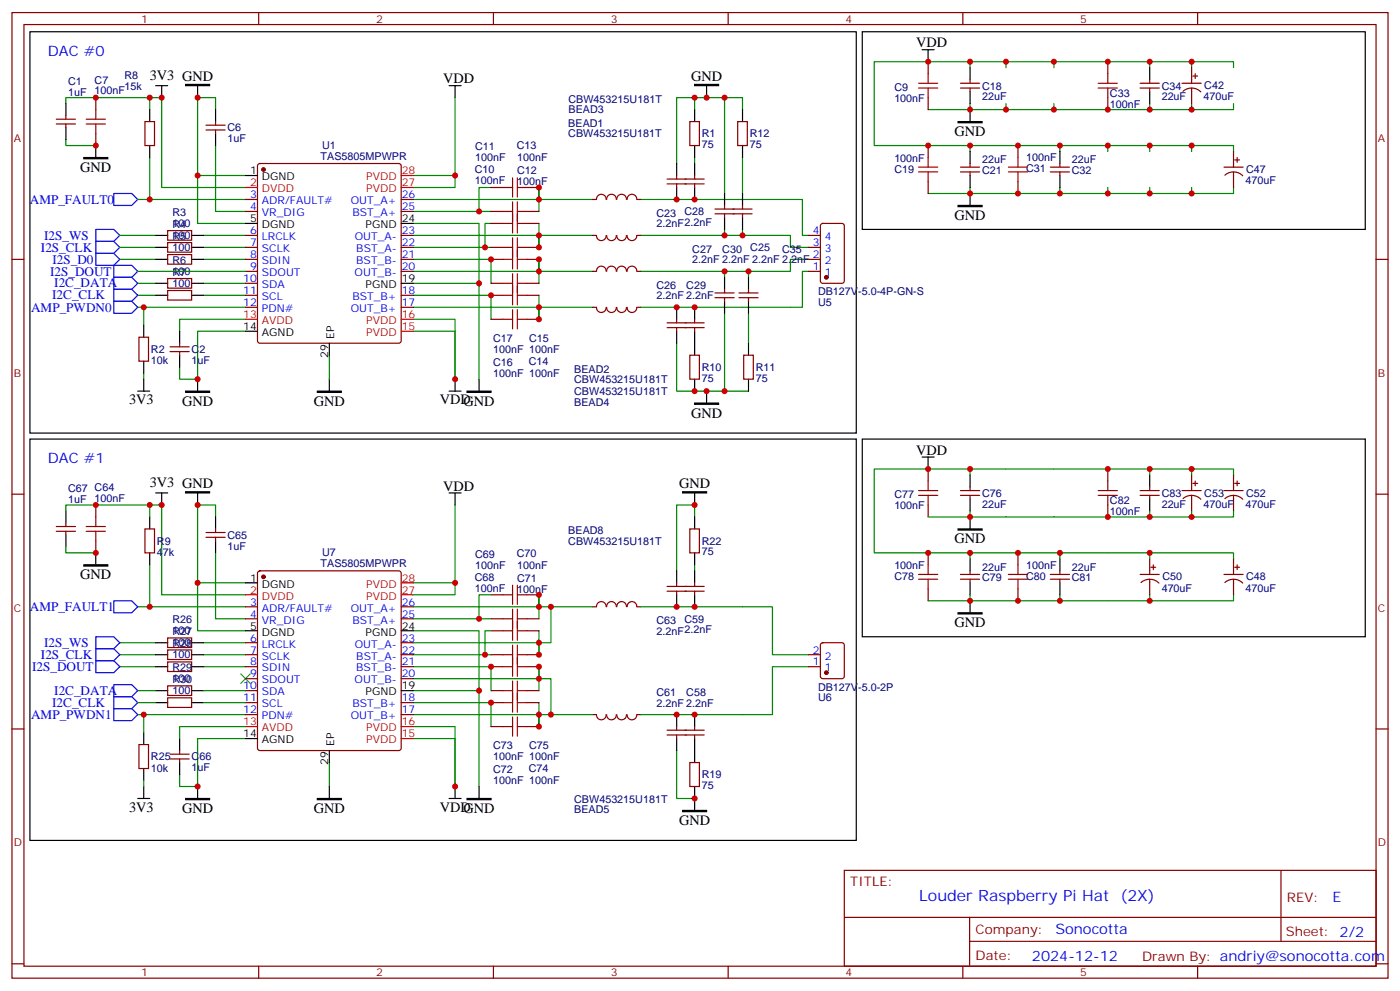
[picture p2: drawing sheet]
<svg xmlns="http://www.w3.org/2000/svg" width="412mm" height="292mm" viewBox="0 0 412 292" stroke-linecap="round" stroke-linejoin="round" font-family="sans-serif">
<g fill="none" stroke="#870000" stroke-width=".35">
<path d="M3.5 3.7h405.4v284.3h-405.4zM7.1 7.2h398.2v277.3h-398.2zM76.2 3.7v3.5M145.3 3.7v3.5M214.5 3.7v3.5M273.4 18.2v3.5M283.6 3.7v3.5M326.3 18.2v3.5M351 19.9v4.6M352.8 3.7v3.5M16.6 36.5h5.6M16.6 35.1h5.6"/>
<path d="M19.4 34v1.1M19.4 36.5v1.1M28.2 28.8v3.5M28.2 39.3v3.6M42.7 35.8h2.8v7.1h-2.8zM60.7 38.3h5.6M60.7 36.9h5.6M63.5 35.8v1.1M63.5 38.3v1M203.2 35.8h2.8v7.1h-2.8zM217.3 35.8h2.8v7.1h-2.8zM273.4 28.8v3.5"/>
<path d="M282.9 25.9h5.7M282.9 24.5h5.7M285.8 23.5v1M285.8 25.9v1.1M326.3 28.8v3.5M335.8 25.9h5.7M335.8 24.5h5.7M338.7 23.5v1M338.7 25.9v1.1M348.2 24.5h5.6M348.5 26.9a3.8 3.8 0 0 1 5.2 .2M351 25.9v4.6"/>
<path d="M351.4 22.4h1.4M352.1 21.7v1.4M72.3 58.7h3.5M76.1 48.4l.5-.2h40.9l.5 .2 .2 .5v51.5l-.3 .5-.4 .2h-40.9l-.5-.3-.3-.4v-51.5zM118.2 58.7h3.5M144.6 55.2h3.6M155.2 55.2h3.5M174.6 58.7h1.1M175.7 58.7a1.41 1.41 0 0 1 1.4-1.5 1.41 1.41 0 0 1 1.4 1.5M178.7 58.7a1.41 1.41 0 0 1 1.4-1.5 1.41 1.41 0 0 1 1.4 1.5M181.7 58.7a1.41 1.41 0 0 1 1.4-1.5 1.41 1.41 0 0 1 1.4 1.5M184.7 58.7a1.41 1.41 0 0 1 1.5-1.5 1.41 1.41 0 0 1 1.4 1.5"/>
<path d="M187.7 58.7h1M196.5 54.2h10.9M196.5 52.7h10.9M199.3 51.7v1M199.3 54.2v1M204.6 51.7v1M204.6 54.2v1M273.4 42.9v3.5M273.4 53.4v3.6M282.9 49.2h5.7M282.9 50.6h5.7M285.8 48.2v1"/>
<path d="M285.8 50.6v1.1M299.9 42.9v3.5M299.9 53.4v3.6M309.4 49.2h5.6M309.4 50.6h5.6M312.2 48.2v1M312.2 50.6v1.1M360.5 49.2h5.7M360.8 51.6a3.8 3.8 0 0 1 5.3 .2M363.4 44.6v4.6M363.4 50.6v4.6M363.7 47.1h1.4"/>
<path d="M364.4 46.4v1.4M3.5 76.4h3.6M49.4 75h7v2.8h-7zM49.4 71.4h7v2.9h-7zM49.4 67.9h7v2.8h-7zM72.3 76.4h3.5M72.3 72.8h3.5M72.3 62.3h3.5M72.3 69.3h3.5M72.3 79.9h3.5M118.2 76.4h3.5M118.2 72.8h3.5"/>
<path d="M118.2 62.3h3.5M118.2 69.3h3.5M118.2 79.9h3.5M144.6 76.4h3.6M144.6 65.8h3.6M144.6 72.8h3.6M144.6 62.3h3.6M155.2 76.4h3.5M155.2 65.8h3.5M155.2 72.8h3.5M155.2 62.3h3.5M174.6 69.3h1.1"/>
<path d="M178.5 79.9a1.41 1.41 0 0 0-1.4-1.5 1.41 1.41 0 0 0-1.4 1.5h-1.1M178.5 69.3a1.41 1.41 0 0 1-1.4 1.5 1.41 1.41 0 0 1-1.4-1.5M178.7 79.9a1.41 1.41 0 0 1 1.4-1.5 1.41 1.41 0 0 1 1.4 1.5M181.5 69.3a1.41 1.41 0 0 1-1.4 1.6 1.41 1.41 0 0 1-1.4-1.6M181.7 79.9a1.41 1.41 0 0 1 1.4-1.5 1.41 1.41 0 0 1 1.4 1.5M184.5 69.3a1.41 1.41 0 0 1-1.4 1.6 1.41 1.41 0 0 1-1.4-1.6M184.7 79.9a1.41 1.41 0 0 1 1.5-1.5 1.41 1.41 0 0 1 1.4 1.5M187.6 69.3a1.41 1.41 0 0 1-1.4 1.5 1.41 1.41 0 0 1-1.5-1.5M187.7 69.3h1M187.7 79.9h1M210.6 63h10.9M210.6 61.6h10.9"/>
<path d="M213.4 60.5v1.1M213.4 63v1M218.7 60.5v1.1M218.7 63v1M238.1 76.4h3.6M238.1 72.8h3.6M238.1 69.3h3.6M238.1 79.9h3.6M241.9 66l.5-.2h5.6l.7 .4v16.5l-.5 .7h-5.8l-.7-.4v-16.5zM405.3 76.4h3.6M40.9 99.3h2.8v7.1h-2.8zM49.4 85.5h7v2.9h-7z"/>
<path d="M49.4 82h7v2.8h-7zM72.3 83.4h3.5M72.3 87h3.5M72.3 90.5h3.5M118.2 87h3.5M118.2 90.5h3.5M144.6 83.4h3.6M144.6 94h3.6M144.6 87h3.6M155.2 83.4h3.5M155.2 94h3.5M155.2 87h3.5"/>
<path d="M174.6 90.5h1.1a1.41 1.41 0 0 0 1.4 1.5 1.41 1.41 0 0 0 1.4-1.5M181.5 90.5a1.41 1.41 0 0 1-1.4 1.5 1.41 1.41 0 0 1-1.4-1.5M184.5 90.5a1.41 1.41 0 0 1-1.4 1.5 1.41 1.41 0 0 1-1.4-1.5M187.6 90.5a1.41 1.41 0 0 1-1.4 1.5 1.41 1.41 0 0 1-1.5-1.5M187.7 90.5h1M196.5 96.5h10.9M196.5 95.1h10.9M199.3 94v1.1M199.3 96.5v1M204.6 94v1.1M204.6 96.5v1M210.6 87.7h5.7"/>
<path d="M210.6 86.3h5.7M213.4 85.2v1.1M213.4 87.7v1M217.7 87.7h5.6M217.7 86.3h5.6M220.5 85.2v1.1M220.5 87.7v1M50.1 103.5h5.6M50.1 102.1h5.6M52.9 101.1v1M52.9 103.5v1.1M203.2 104.6h2.8v7.1h-2.8z"/>
<path d="M219.1 104.6h2.8v7.1h-2.8zM273.4 138.1v3.5M326.3 138.1v3.5M351 139.9v4.6M363.4 139.9v4.6M3.5 145.5h3.6M16.6 156.5h5.6M16.6 155h5.6M19.4 154v1M19.4 156.5v1M28.2 148.7v3.5M28.2 159.3v3.5"/>
<path d="M42.7 155.8h2.8v7h-2.8zM60.7 158.2h5.6M60.7 156.8h5.6M63.5 155.8v1M63.5 158.2v1.1M203.2 155.8h2.8v7h-2.8zM273.4 148.7v3.5M282.9 144.5h5.7M282.9 145.9h5.7M285.8 143.4v1.1M285.8 145.9v1M326.3 148.7v3.5"/>
<path d="M335.8 144.5h5.7M335.8 145.9h5.7M338.7 143.4v1.1M338.7 145.9v1M348.2 144.5h5.6M348.5 146.8a3.8 3.8 0 0 1 5.2 .2M351 145.9v4.6M351.4 142.3h1.4M352.1 141.6v1.5M360.5 144.5h5.7M360.8 146.8a3.8 3.8 0 0 1 5.3 .2M363.4 145.9v4.6"/>
<path d="M363.7 142.3h1.4M364.4 141.6v1.5M405.3 145.5h3.6M72.3 178.7h3.5M76.1 168.3l.5-.2h40.9l.5 .2 .2 .5v51.5l-.3 .5-.4 .2h-40.9l-.5-.2-.3-.5v-51.5zM118.2 178.7h3.5M144.6 175.2h3.6M155.2 175.2h3.5M178.5 178.7a1.41 1.41 0 0 0-1.4-1.5 1.41 1.41 0 0 0-1.4 1.5h-1.1M178.7 178.7a1.41 1.41 0 0 1 1.4-1.5 1.41 1.41 0 0 1 1.4 1.5M181.7 178.7a1.41 1.41 0 0 1 1.4-1.5 1.41 1.41 0 0 1 1.4 1.5M184.7 178.7a1.41 1.41 0 0 1 1.5-1.5 1.41 1.41 0 0 1 1.4 1.5"/>
<path d="M187.7 178.7h1M196.5 174.1h10.9M196.5 172.7h10.9M199.3 171.6v1.1M199.3 174.1v1.1M204.6 171.6v1.1M204.6 174.1v1.1M273.4 162.8v3.5M273.4 173.4v3.5M282.9 169.2h5.7M282.9 170.6h5.7M285.8 168.1v1.1"/>
<path d="M285.8 170.6v1M299.9 162.8v3.5M299.9 173.4v3.5M309.4 169.2h5.6M309.4 170.6h5.6M312.2 168.1v1.1M312.2 170.6v1M335.8 169.2h5.7M336.1 171.5a3.8 3.8 0 0 1 5.3 .2M338.7 164.6v4.6M338.7 170.6v4.6M339 167h1.4"/>
<path d="M339.7 166.3v1.4M360.5 169.2h5.7M360.8 171.5a3.8 3.8 0 0 1 5.3 .2M363.4 164.6v4.6M363.4 170.6v4.6M363.7 167h1.4M364.4 166.3v1.4M49.4 187.9h7v2.8h-7zM49.4 191.4h7v2.8h-7zM49.4 194.9h7v2.8h-7zM72.3 182.2h3.5M72.3 189.3h3.5"/>
<path d="M72.3 192.8h3.5M72.3 196.3h3.5M72.3 199.8h3.5M118.2 182.2h3.5M118.2 189.3h3.5M118.2 192.8h3.5M118.2 196.3h3.5M118.2 199.8h3.5M144.6 182.2h3.6M144.6 192.8h3.6M144.6 196.3h3.6M144.6 185.7h3.6"/>
<path d="M155.2 182.2h3.5M155.2 192.8h3.5M155.2 196.3h3.5M155.2 185.7h3.5M238.1 192.8h3.6M238.1 196.3h3.6M241.9 189.5l.5-.2h5.6l.7 .4v9.4l-.5 .7h-5.8l-.7-.4v-9.4zM3.5 214.7h3.6M40.9 219.3h2.8v7h-2.8zM49.4 202h7v2.8h-7zM49.4 205.5h7v2.8h-7zM72.3 210.4h3.5"/>
<path d="M72.3 203.4h3.5M72.3 206.9h3.5M118.2 210.4h3.5M118.2 206.9h3.5M144.6 203.4h3.6M144.6 206.9h3.6M144.6 214h3.6M155.2 203.4h3.5M155.2 206.9h3.5M155.2 214h3.5M174.6 210.4h1.1M178.5 210.5a1.41 1.41 0 0 1-1.4 1.5 1.41 1.41 0 0 1-1.4-1.5"/>
<path d="M181.5 210.5a1.41 1.41 0 0 1-1.4 1.5 1.41 1.41 0 0 1-1.4-1.5M184.5 210.5a1.41 1.41 0 0 1-1.4 1.5 1.41 1.41 0 0 1-1.4-1.5M187.6 210.5a1.41 1.41 0 0 1-1.4 1.5 1.41 1.41 0 0 1-1.5-1.5M187.7 210.4h1M196.5 216.4h10.9M196.5 215h10.9M199.3 214v1M199.3 216.4v1.1M204.6 214v1M204.6 216.4v1.1M405.3 214.7h3.6M50.1 223.5h5.6"/>
<path d="M50.1 222.1h5.6M52.9 221v1.1M52.9 223.5v1M203.2 224.5h2.8v7.1h-2.8zM248.7 256.3h156.6v28.2h-156.6zM377.3 256.3v20.9M248.7 270.1h156.5M285.6 277.2h119.6M285.6 270.1v14.2M3.5 283.8h3.6M76.2 284.5v3.5M145.3 284.5v3.5"/>
<path d="M214.5 284.5v3.5M283.6 284.5v3.5M352.8 284.5v3.5M405.3 283.8h3.6"/>
</g>
<g fill="none" stroke="#008700" stroke-width=".35">
<path d="M285.8 18.2v1.7M296.3 19.9v-1.7h-38.8v24.7h28.3v1.7M296.3 18.2h14.1v1.7M310.4 18.2h28.3v1.7M338.7 18.2h12.3v1.7M351 18.2h12.4v1.7M19.4 30.5v-1.7h24.7v3.5M44.1 28.8h3.5v26.4h24.7M63.5 32.3v-3.5h-5.3v22.9h14.1M134.1 28.8v26.4h-12.4M204.6 28.8v3.5M213.4 28.8h5.3v3.5"/>
<path d="M273.4 32.3h22.9M285.8 30.5v1.8M296.3 30.5v1.8h14.1v-1.8M338.7 30.5v1.8h-28.3M351 30.5v1.8h-12.3M363.4 30.5v1.8h-12.4M19.4 41.1v1.8h8.8M40.6 58.7h31.7M44.1 46.4v12.3M58.2 51.7v14.1h14.1M63.5 42.9v19.4h8.8M121.7 51.7h12.4"/>
<path d="M121.7 58.7h37M144.6 55.2h-3.5v7.1M174.6 58.7h-15.9v-3.5v7.1M188.7 58.7h47.7v10.6h1.7M199.3 48.2v-19.4h14.1v28.2M204.6 46.4v1.8M218.7 46.4v10.6M285.8 55.2v1.8h-12.4M285.8 42.9h26.4v1.7M312.2 42.9h14.1v1.7M312.2 55.2v1.8h-26.4M326.3 42.9h12.4v1.7"/>
<path d="M326.3 55.2v1.8h-14.1M338.7 55.2v1.8h-12.4M338.7 42.9h24.7v1.7M351 42.9v1.7M351 55.2v1.8M363.4 55.2v1.8h-24.7M35.3 76.4h10.6M35.3 69.3h10.6M35.3 72.8h10.6M40.6 79.9h31.7M60 76.4h12.3M60 69.3h12.3"/>
<path d="M60 72.8h12.3M121.7 65.8h19.4v17.6M121.7 72.8h22.9M121.7 76.4h22.9v7M121.7 62.3h22.9M121.7 69.3h37M121.7 79.9h37M144.6 65.8h-1.7v7M158.7 65.8v7v-3.5h15.9M174.6 79.9h-15.9v-3.5v7M188.7 69.3h44.1v3.5h5.3M213.4 67.6v1.7"/>
<path d="M213.4 79.9v1.8M218.7 67.6v1.7M220.5 79.9v1.8M238.1 76.4h-5.3v3.5h-44.1M238.1 79.9h-1.7v10.6h-47.7M40.6 87h5.3M40.6 83.4h5.3M40.6 90.5h31.7M42.3 90.5v5.3M60 87h12.3M60 83.4h12.3M72.3 94h-19.4v3.5"/>
<path d="M72.3 97.5h-14.1v14.2h-5.3v-3.6M121.7 94h12.4v17.7v-14.2h-12.4M121.7 83.4h19.4v28.3M121.7 87h22.9v7M121.7 90.5h52.9M158.7 87v7M213.4 92.3v22.9h-14.1v-14.1M220.5 92.3v8.8M42.3 109.9v1.8M97 104.6v7.1M213.4 115.2h7.1M285.8 138.1v1.8"/>
<path d="M338.7 139.9v-1.8h-81.2v24.7h28.3v1.8M338.7 138.1h12.3v1.8M351 138.1h12.4v1.8M19.4 150.5v-1.8h28.2v26.5h24.7M44.1 148.7v3.5M63.5 152.2v-3.5h-5.3v22.9h14.1M134.1 148.7v26.5h-12.4M204.6 152.2v-3.5h-5.3v19.4M285.8 150.5v1.7M338.7 150.5v1.7h-65.3M351 150.5v1.7h-12.3M363.4 150.5v1.7h-12.4"/>
<path d="M19.4 161v1.8h8.8M40.6 178.7h31.7M44.1 166.3v12.4M58.2 171.6v14.1h14.1M63.5 162.8v19.4h8.8M121.7 171.6h12.4M121.7 178.7h37M144.6 175.2h-3.5v7M162.3 178.7v10.6h-40.6M174.6 178.7h-15.9v-3.5v7M188.7 178.7h38.8v14.1h10.6M204.6 166.3v1.8"/>
<path d="M285.8 162.8h26.4v1.8M285.8 175.2v1.7h-12.4M312.2 175.2v1.7h-26.4M312.2 162.8h26.5v1.8M338.7 162.8h24.7v1.8M338.7 175.2v1.7h-26.5M363.4 175.2v1.7h-24.7M35.3 189.3h10.6M35.3 196.3h10.6M35.3 192.8h10.6M60 189.3h12.3M60 196.3h12.3"/>
<path d="M60 192.8h12.3M121.7 192.8h22.9M121.7 185.7h19.4v17.7M121.7 199.8h40.6v10.6M121.7 196.3h22.9v7.1M121.7 182.2h22.9M144.6 185.7h-1.7v7.1M158.7 185.7v7.1M158.7 196.3v7.1M238.1 196.3h-10.6v14.1h-38.8M40.6 210.4h31.7M40.6 203.4h5.3"/>
<path d="M40.6 206.9h5.3M42.3 210.4v5.3M60 203.4h12.3M60 206.9h12.3M72.3 217.5h-14.1v14.1h-5.3v-3.5M72.3 214h-19.4v3.5M121.7 206.9h22.9v7.1M121.7 214h12.4v17.6v-14.1h-12.4M121.7 203.4h19.4v28.2M121.7 210.4h52.9M158.7 206.9v7.1M42.3 229.8v1.8"/>
<path d="M97 224.5v7.1M199.3 221v14.1h5.3"/>
</g>
<g fill="#000" stroke="#000" stroke-width=".35">
<path d="M54.7 24.9h7v.3h-7zM204.6 24.9h7.1v.3h-7.1zM282.2 35.8h7.1v.4h-7.1zM24.7 46.4h7v.3h-7zM282.2 60.5h7.1v.4h-7.1zM54.7 115.2h7v.3h-7zM93.5 115.2h7v.3h-7zM137.6 115.2h7v.3h-7zM204.6 118.7h7.1v.4h-7.1zM54.7 144.8h7v.4h-7zM201.1 144.8h7v.4h-7zM282.2 155.8h7.1v.3h-7.1z"/>
<path d="M24.7 166.3h7v.4h-7zM282.2 180.4h7.1v.4h-7.1zM54.7 235.1h7v.4h-7zM93.5 235.1h7v.4h-7zM137.6 235.1h7v.4h-7zM201.1 238.7h7v.3h-7z"/>
</g>
<g fill="none" stroke="#000" stroke-width=".35">
<path d="M8.8 9.3h243.4v118.2h-243.4zM254 9.3h148.2v58.3h-148.2zM271.6 14.6h3.6M273.4 14.6v3.6M285.8 19.9v3.6M338.7 19.9v3.6M19.4 30.5v3.5M19.4 37.6v3.5M44.1 32.3v3.5M45.9 25.2h3.5M47.6 25.2v3.6M58.2 25.2v3.6"/>
<path d="M63.5 32.3v3.5M63.5 39.3v3.6M132.3 25.2h3.5M134.1 25.2v3.6M204.6 32.3v3.5M208.1 25.2v3.6M218.7 32.3v3.5M285.8 27v3.5M285.8 32.3v3.5M338.7 27v3.5M28.2 42.9v3.5M44.1 42.9v3.5"/>
<path d="M72.3 51.7h3.5M199.3 48.2v3.5M199.3 55.2v3.5M204.6 42.9v3.5M204.6 48.2v3.5M204.6 55.2v3.5M213.4 57v3.5M218.7 42.9v3.5M218.7 57v3.5M285.8 44.6v3.6M285.8 51.7v3.5M285.8 57v3.5"/>
<path d="M312.2 44.6v3.6M312.2 51.7v3.5M45.9 76.4h3.5M45.9 72.8h3.5M45.9 69.3h3.5M56.4 76.4h3.6M56.4 72.8h3.6M56.4 69.3h3.6M72.3 65.8h3.5M118.2 65.8h3.5M213.4 64v3.6M218.7 64v3.6"/>
<path d="M42.3 95.8v3.5M45.9 87h3.5M45.9 83.4h3.5M52.9 97.5v3.6M56.4 87h3.6M56.4 83.4h3.6M72.3 97.5h3.5M118.2 83.4h3.5M199.3 90.5v3.5M199.3 97.5v3.6M204.6 90.5v3.5M204.6 97.5v7.1"/>
<path d="M213.4 81.7v3.5M213.4 88.7v3.6M220.5 81.7v3.5M220.5 88.7v3.6M40.6 115.2h3.5M42.3 106.4v3.5M42.3 111.7v3.5M52.9 104.6v3.5M58.2 111.7v3.5M97 101.1v3.5M97 111.7v3.5M132.3 115.2h3.5"/>
<path d="M134.1 111.7v3.5M141.1 111.7v3.5M204.6 111.7v3.5M208.1 115.2v3.5M220.5 101.1v3.5M220.5 111.7v3.5M8.8 129.3h243.4v118.2h-243.4zM254 129.3h148.2v58.2h-148.2zM271.6 134.6h3.6M273.4 134.6v3.5M285.8 139.9v3.5M338.7 139.9v3.5"/>
<path d="M19.4 150.5v3.5M19.4 157.5v3.5M44.1 152.2v3.6M45.9 145.2h3.5M47.6 145.2v3.5M58.2 145.2v3.5M63.5 152.2v3.6M63.5 159.3v3.5M132.3 145.2h3.5M134.1 145.2v3.5M204.6 145.2v3.5M204.6 152.2v3.6"/>
<path d="M285.8 146.9v3.6M285.8 152.2v3.6M338.7 146.9v3.6M28.2 162.8v3.5M44.1 162.8v3.5M72.3 171.6h3.5M199.3 168.1v3.5M199.3 175.2v3.5M204.6 162.8v3.5M204.6 168.1v3.5M204.6 175.2v3.5M285.8 164.6v3.5"/>
<path d="M285.8 171.6v3.6M285.8 176.9v3.5M312.2 164.6v3.5M312.2 171.6v3.6M45.9 189.3h3.5M45.9 192.8h3.5M45.9 196.3h3.5M56.4 189.3h3.6M56.4 192.8h3.6M56.4 196.3h3.6M72.3 185.7h3.5M118.2 185.7h3.5"/>
<path d="M42.3 215.7v3.6M45.9 203.4h3.5M45.9 206.9h3.5M52.9 217.5v3.5M56.4 203.4h3.6M56.4 206.9h3.6M72.3 217.5h3.5M118.2 203.4h3.5M199.3 210.4v3.6M199.3 217.5v3.5M204.6 210.4v3.6M204.6 217.5v7"/>
<path d="M40.6 235.1h3.5M42.3 226.3v3.5M42.3 231.6v3.5M52.9 224.5v3.6M58.2 231.6v3.5M97 221v3.5M97 231.6v3.5M132.3 235.1h3.5M134.1 231.6v3.5M141.1 231.6v3.5M204.6 231.6v7.1"/>
</g>
<g fill="none" stroke="#00f" stroke-width=".35">
<path d="M33.5 57h5.3l1.8 1.7-1.8 1.8h-5.3zM28.2 67.6h5.3l1.8 1.7-1.8 1.8h-5.3zM28.2 71.1h5.3l1.8 1.7-1.8 1.8h-5.3zM28.2 74.6h5.3l1.8 1.8-1.8 1.7h-5.3zM33.5 78.1h5.3l1.8 1.8-1.8 1.8h-5.3zM33.5 81.7h5.3l1.8 1.7-1.8 1.8h-5.3zM33.5 85.2h5.3l1.8 1.8-1.8 1.7h-5.3zM33.5 88.7h5.3l1.8 1.8-1.8 1.8h-5.3zM33.5 176.9h5.3l1.8 1.8-1.8 1.7h-5.3zM28.2 194.6h5.3l1.8 1.7-1.8 1.8h-5.3zM28.2 191h5.3l1.8 1.8-1.8 1.8h-5.3zM28.2 187.5h5.3l1.8 1.8-1.8 1.7h-5.3z"/>
<path d="M33.5 208.7h5.3l1.8 1.7-1.8 1.8h-5.3zM33.5 205.1h5.3l1.8 1.8-1.8 1.8h-5.3zM33.5 201.6h5.3l1.8 1.8-1.8 1.7h-5.3z"/>
</g>
<g fill="none" stroke="#a10000" stroke-width=".35">
<path d="M25.4 36.5h5.6M25.4 35.1h5.6M28.2 32.3v2.8M28.2 36.5v2.8M270.6 25.9h5.6M270.6 24.5h5.6M273.4 21.7v2.8M273.4 25.9v2.9M323.5 25.9h5.6M323.5 24.5h5.6M326.3 21.7v2.8M326.3 25.9v2.9"/>
<path d="M148.2 55.2h2.8M151 52.4v5.6M151 59.4v9.2M152.4 52.4v5.6M152.4 59.4v9.2M152.4 55.2h2.8M270.6 49.2h5.6M270.6 50.6h5.6M273.4 46.4v2.8M273.4 50.6v2.8M297 49.2h5.7M297 50.6h5.7"/>
<path d="M299.9 46.4v2.8M299.9 50.6v2.8M148.2 76.4h2.8M148.2 65.8h2.8M148.2 72.8h2.8M148.2 62.3h2.8M151 70v9.2M152.4 70v9.2M152.4 76.4h2.8M152.4 65.8h2.8M152.4 72.8h2.8M152.4 62.3h2.8"/>
<path d="M148.2 83.4h2.8M148.2 94h2.8M148.2 87h2.8M151 80.6v9.2M151 91.2v5.6M152.4 83.4h2.8M152.4 80.6v9.2M152.4 91.2v5.6M152.4 94h2.8M152.4 87h2.8M25.4 156.5h5.6M25.4 155h5.6"/>
<path d="M28.2 152.2v2.8M28.2 156.5v2.8M270.6 145.9h5.6M270.6 144.5h5.6M273.4 141.6v2.9M273.4 145.9v2.8M323.5 145.9h5.6M323.5 144.5h5.6M326.3 141.6v2.9M326.3 145.9v2.8M148.2 175.2h2.8M151 172.3v5.7"/>
<path d="M151 179.4v9.2M152.4 172.3v5.7M152.4 179.4v9.2M152.4 175.2h2.8M270.6 169.2h5.6M270.6 170.6h5.6M273.4 166.3v2.9M273.4 170.6v2.8M297 169.2h5.7M297 170.6h5.7M299.9 166.3v2.9M299.9 170.6v2.8"/>
<path d="M148.2 182.2h2.8M148.2 192.8h2.8M148.2 185.7h2.8M148.2 196.3h2.8M151 190v9.1M152.4 190v9.1M152.4 182.2h2.8M152.4 192.8h2.8M152.4 185.7h2.8M152.4 196.3h2.8M148.2 206.9h2.8M148.2 214h2.8"/>
<path d="M148.2 203.4h2.8M151 200.6v9.1M151 211.1v5.7M152.4 200.6v9.1M152.4 211.1v5.7M152.4 206.9h2.8M152.4 214h2.8M152.4 203.4h2.8"/>
</g>
<g fill="#870000" stroke="#870000" stroke-width=".35">
<circle cx="77.6" cy="49.9" r=".53"/>
<circle cx="77.6" cy="169.9" r=".53"/>
<circle cx="243.4" cy="81.7" r=".53"/>
<circle cx="243.4" cy="198.1" r=".53"/>
</g>
<path d="M72.3 55.2h3.5M118.2 55.2h3.5M118.2 51.7h3.5M72.3 94h3.5M118.2 94h3.5M118.2 97.5h3.5M72.3 175.2h3.5M118.2 175.2h3.5M118.2 171.6h3.5M72.3 214h3.5M118.2 214h3.5M118.2 217.5h3.5" fill="none" stroke="#f00" stroke-width=".35"/>
<path d="M70.9 198.4l2.8 2.9M73.7 198.4l-2.8 2.9" fill="none" stroke="#3c3" stroke-width=".35"/>
<g fill="#c00">
<circle cx="312.2" cy="57" r=".88"/>
<circle cx="299.9" cy="57" r=".88"/>
<circle cx="312.2" cy="42.9" r=".88"/>
<circle cx="299.9" cy="42.9" r=".88"/>
<circle cx="296.3" cy="18.2" r=".88"/>
<circle cx="338.7" cy="57" r=".88"/>
<circle cx="338.7" cy="42.9" r=".88"/>
<circle cx="351" cy="32.3" r=".88"/>
<circle cx="326.3" cy="57" r=".88"/>
<circle cx="326.3" cy="42.9" r=".88"/>
<circle cx="351" cy="18.2" r=".88"/>
<circle cx="338.7" cy="32.3" r=".88"/>
<circle cx="338.7" cy="18.2" r=".88"/>
<circle cx="326.3" cy="18.2" r=".88"/>
<circle cx="310.4" cy="18.2" r=".88"/>
<circle cx="326.3" cy="32.3" r=".88"/>
<circle cx="310.4" cy="32.3" r=".88"/>
<circle cx="134.1" cy="111.7" r=".88"/>
<circle cx="285.8" cy="57" r=".88"/>
<circle cx="285.8" cy="42.9" r=".88"/>
<circle cx="273.4" cy="42.9" r=".88"/>
<circle cx="134.1" cy="51.7" r=".88"/>
<circle cx="273.4" cy="18.2" r=".88"/>
<circle cx="285.8" cy="18.2" r=".88"/>
<circle cx="285.8" cy="32.3" r=".88"/>
<circle cx="144.6" cy="76.4" r=".88"/>
<circle cx="144.6" cy="87" r=".88"/>
<circle cx="142.9" cy="72.8" r=".88"/>
<circle cx="141.1" cy="62.3" r=".88"/>
<circle cx="28.2" cy="28.8" r=".88"/>
<circle cx="28.2" cy="42.9" r=".88"/>
<circle cx="42.3" cy="90.5" r=".88"/>
<circle cx="58.2" cy="111.7" r=".88"/>
<circle cx="58.2" cy="51.7" r=".88"/>
<circle cx="141.1" cy="83.4" r=".88"/>
<circle cx="58.2" cy="28.8" r=".88"/>
<circle cx="158.8" cy="58.7" r=".88"/>
<circle cx="158.8" cy="69.3" r=".88"/>
<circle cx="158.8" cy="55.2" r=".88"/>
<circle cx="158.8" cy="72.8" r=".88"/>
<circle cx="158.8" cy="79.9" r=".88"/>
<circle cx="158.8" cy="76.4" r=".88"/>
<circle cx="158.8" cy="90.5" r=".88"/>
<circle cx="158.8" cy="94" r=".88"/>
<circle cx="44.1" cy="58.7" r=".88"/>
<circle cx="199.3" cy="58.7" r=".88"/>
<circle cx="199.3" cy="90.5" r=".88"/>
<circle cx="213.4" cy="69.3" r=".88"/>
<circle cx="213.4" cy="79.9" r=".88"/>
<circle cx="204.6" cy="58.7" r=".88"/>
<circle cx="204.6" cy="90.5" r=".88"/>
<circle cx="204.6" cy="28.8" r=".88"/>
<circle cx="220.5" cy="79.9" r=".88"/>
<circle cx="204.6" cy="115.2" r=".88"/>
<circle cx="208.1" cy="115.2" r=".88"/>
<circle cx="213.4" cy="115.2" r=".88"/>
<circle cx="218.7" cy="69.3" r=".88"/>
<circle cx="213.4" cy="28.8" r=".88"/>
<circle cx="208.1" cy="28.8" r=".88"/>
<circle cx="296.3" cy="32.3" r=".88"/>
<circle cx="351" cy="42.9" r=".88"/>
<circle cx="351" cy="57" r=".88"/>
<circle cx="204.6" cy="235.1" r=".88"/>
<circle cx="204.6" cy="210.4" r=".88"/>
<circle cx="204.6" cy="178.7" r=".88"/>
<circle cx="199.3" cy="210.4" r=".88"/>
<circle cx="199.3" cy="178.7" r=".88"/>
<circle cx="44.1" cy="178.7" r=".88"/>
<circle cx="47.6" cy="148.7" r=".88"/>
<circle cx="158.8" cy="214" r=".88"/>
<circle cx="158.8" cy="210.4" r=".88"/>
<circle cx="158.8" cy="196.3" r=".88"/>
<circle cx="158.8" cy="199.8" r=".88"/>
<circle cx="158.8" cy="192.8" r=".88"/>
<circle cx="158.8" cy="175.2" r=".88"/>
<circle cx="158.8" cy="189.3" r=".88"/>
<circle cx="158.8" cy="178.7" r=".88"/>
<circle cx="58.2" cy="148.7" r=".88"/>
<circle cx="141.1" cy="203.4" r=".88"/>
<circle cx="58.2" cy="171.6" r=".88"/>
<circle cx="58.2" cy="231.6" r=".88"/>
<circle cx="42.3" cy="210.4" r=".88"/>
<circle cx="28.2" cy="162.8" r=".88"/>
<circle cx="28.2" cy="148.7" r=".88"/>
<circle cx="141.1" cy="182.2" r=".88"/>
<circle cx="142.9" cy="192.8" r=".88"/>
<circle cx="144.6" cy="206.9" r=".88"/>
<circle cx="144.6" cy="196.3" r=".88"/>
<circle cx="285.8" cy="152.2" r=".88"/>
<circle cx="285.8" cy="138.1" r=".88"/>
<circle cx="273.4" cy="138.1" r=".88"/>
<circle cx="134.1" cy="171.6" r=".88"/>
<circle cx="273.4" cy="162.8" r=".88"/>
<circle cx="285.8" cy="162.8" r=".88"/>
<circle cx="285.8" cy="176.9" r=".88"/>
<circle cx="134.1" cy="231.6" r=".88"/>
<circle cx="326.3" cy="152.2" r=".88"/>
<circle cx="326.3" cy="138.1" r=".88"/>
<circle cx="338.7" cy="138.1" r=".88"/>
<circle cx="338.7" cy="152.2" r=".88"/>
<circle cx="351" cy="138.1" r=".88"/>
<circle cx="351" cy="152.2" r=".88"/>
<circle cx="338.7" cy="162.8" r=".88"/>
<circle cx="299.9" cy="162.8" r=".88"/>
<circle cx="312.2" cy="162.8" r=".88"/>
<circle cx="299.9" cy="176.9" r=".88"/>
<circle cx="312.2" cy="176.9" r=".88"/>
<circle cx="162.3" cy="178.7" r=".88"/>
<circle cx="162.3" cy="210.4" r=".88"/>
<circle cx="204.6" cy="148.7" r=".88"/>
<circle cx="44.1" cy="28.8" r=".88"/>
<circle cx="47.6" cy="28.8" r=".88"/>
<circle cx="44.1" cy="148.7" r=".88"/>
<circle cx="338.7" cy="176.9" r=".88"/>
</g>
<g font-size="4.6" fill="#00f">
<text x="270.8" y="265.3">Louder Raspberry Pi Hat</text>
<text x="330" y="265.3">(2X)</text>
</g>
<g font-size="4.2" fill="#00f">
<text x="14.1" y="16.4">DAC #0</text>
<text x="14.1" y="136.3">DAC #1</text>
<text x="392.5" y="265.6">E</text>
<text x="310.9" y="275.1">Sonocotta</text>
<text x="304" y="282.9">2024-12-12</text>
</g>
<g font-size="4.2">
<text x="269.9" y="13.9">VDD</text>
<text x="44.1" y="23.5">3V3 GND</text>
<text x="203.6" y="23.7">GND</text>
<text x="130.5" y="24.5">VDD</text>
<text x="281.2" y="40">GND</text>
<text x="23.6" y="50.6">GND</text>
<text x="281.2" y="64.7">GND</text>
<text x="38" y="119.1">3V3</text>
<text x="53.6" y="119.4">GND</text>
<text x="92.4" y="119.4">GND</text>
<text x="129.5" y="119.1">VDD</text>
<text x="136.5" y="119.4">GND</text>
<text x="203.6" y="122.9">GND</text>
<text x="269.9" y="133.9">VDD</text>
<text x="44.1" y="143.4">3V3 GND</text>
<text x="200" y="143.7">GND</text>
<text x="130.5" y="144.5">VDD</text>
<text x="281.2" y="160">GND</text>
<text x="23.6" y="170.6">GND</text>
<text x="281.2" y="184.7">GND</text>
<text x="38" y="239">3V3</text>
<text x="53.6" y="239.4">GND</text>
<text x="92.4" y="239.4">GND</text>
<text x="129.5" y="239">VDD</text>
<text x="136.5" y="239.4">GND</text>
<text x="200" y="242.9">GND</text>
</g>
<g font-size="3.9" fill="#00f">
<text x="8.8" y="60">AMP_FAULT0</text>
<text x="13" y="70.6">I2S_WS</text>
<text x="12.1" y="74.1">I2S_CLK</text>
<text x="15.5" y="77.7">I2S_D0</text>
<text x="14.8" y="81.2">I2S_DOUT</text>
<text x="15.4" y="88.2">I2C_CLK</text>
<text x="16" y="84.6">I2C_DATA</text>
<text x="9.2" y="91.8">AMP_PWDN0</text>
<text x="8.8" y="180">AMP_FAULT1</text>
<text x="13" y="190.5">I2S_WS</text>
<text x="9.5" y="197.6">I2S_DOUT</text>
<text x="12.1" y="194.1">I2S_CLK</text>
<text x="15.4" y="208.1">I2C_CLK</text>
<text x="16" y="204.6">I2C_DATA</text>
<text x="9.2" y="211.7">AMP_PWDN1</text>
</g>
<g font-size="3.9" fill="#800">
<text x="250.5" y="260.9">TITLE:</text>
<text x="379.1" y="265.6">REV:</text>
<text x="287.4" y="275.1">Company:</text>
<text x="378.7" y="275.7">Sheet: 2/2</text>
<text x="287.4" y="282.8">Date:</text>
<text x="336.4" y="282.8">Drawn By: andriy@sonocotta.com</text>
</g>
<g font-size="3.2" fill="#800">
<text x="41.6" y="6.7">1</text>
<text x="110.8" y="6.7">2</text>
<text x="179.9" y="6.7">3</text>
<text x="249.1" y="6.7">4</text>
<text x="318.2" y="6.7">5</text>
<text x="4.1" y="41.8">A</text>
<text x="405.9" y="41.8">A</text>
<text x="4.1" y="110.9">B</text>
<text x="405.9" y="110.9">B</text>
<text x="4.1" y="180.1">C</text>
<text x="405.9" y="180.1">C</text>
<text x="4.1" y="249.2">D</text>
<text x="405.9" y="249.2">D</text>
<text x="41.6" y="287.5">1</text>
<text x="110.8" y="287.5">2</text>
<text x="179.9" y="287.5">3</text>
<text x="249.1" y="287.5">4</text>
<text x="318.2" y="287.5">5</text>
</g>
<g font-size="3.2" fill="#000080">
<text x="36.7" y="23.3">R8</text>
<text x="20.1" y="28.1">1uF</text>
<text x="20.1" y="24.9">C1</text>
<text x="27.9" y="27.8">100nF</text>
<text x="27.9" y="24.6">C7</text>
<text x="36.7" y="26.4">15k</text>
<text x="263.4" y="29.9">100nF</text>
<text x="263.4" y="26.7">C9</text>
<text x="289.3" y="29.6">22uF</text>
<text x="289.3" y="26.4">C18</text>
<text x="326.9" y="28.5">C33</text>
<text x="342.2" y="29.6">22uF</text>
<text x="342.2" y="26.4">C34</text>
<text x="354.5" y="29.6">470uF</text>
<text x="354.7" y="26.3">C42</text>
<text x="167.5" y="30.3">CBW453215U181T</text>
<text x="167.5" y="33.4">BEAD3</text>
<text x="326.9" y="31.7">100nF</text>
<text x="67" y="41.9">1uF</text>
<text x="67" y="38.7">C6</text>
<text x="167.4" y="40.5">CBW453215U181T</text>
<text x="167.4" y="37.3">BEAD1</text>
<text x="206.7" y="40.5">R1</text>
<text x="220.8" y="40.5">R12</text>
<text x="94.5" y="47.1">TAS5805MPWPR</text>
<text x="94.9" y="43.8">U1</text>
<text x="140" y="47.5">100nF</text>
<text x="140" y="44.3">C11</text>
<text x="152.2" y="44">C13</text>
<text x="152.3" y="47.5">100nF</text>
<text x="206.7" y="43.6">75</text>
<text x="220.8" y="43.6">75</text>
<text x="263.4" y="47.7">100nF</text>
<text x="302.2" y="47.5">100nF</text>
<text x="139.9" y="51.1">C10</text>
<text x="152.3" y="51.3">C12</text>
<text x="263.4" y="50.9">C19</text>
<text x="289.3" y="48.1">22uF</text>
<text x="289.3" y="51.2">C21</text>
<text x="302.2" y="50.7">C31</text>
<text x="315.7" y="48.1">22uF</text>
<text x="315.7" y="51.2">C32</text>
<text x="367.1" y="51">C47</text>
<text x="139.9" y="54.3">100nF</text>
<text x="152.3" y="54.6">100nF</text>
<text x="366.9" y="54.3">470uF</text>
<text x="50.8" y="63.7">R3</text>
<text x="193.3" y="63.8">C23</text>
<text x="201.6" y="63.4">C28</text>
<text x="50.8" y="70.7">R5</text>
<text x="50.8" y="70.4">100</text>
<text x="50.8" y="67.2">R4</text>
<text x="50.8" y="66.9">100</text>
<text x="193.3" y="66.9">2.2nF2.2nF</text>
<text x="50.8" y="77.8">R6</text>
<text x="50.8" y="73.9">100</text>
<text x="203.9" y="77.5">2.2nF 2.2nF 2.2nF 2.2nF</text>
<text x="203.9" y="74.4">C27</text>
<text x="212.7" y="74.4">C30</text>
<text x="221" y="74">C25</text>
<text x="230.4" y="74.4">C35</text>
<text x="50.8" y="81.3">R7</text>
<text x="50.8" y="81">100</text>
<text x="50.8" y="84.5">100</text>
<text x="193.3" y="88.1">2.2nF 2.2nF</text>
<text x="193.3" y="85">C26</text>
<text x="202.2" y="85">C29</text>
<text x="241" y="87">DB127V-5.0-4P-GN-S</text>
<text x="241" y="90.1">U5</text>
<text x="145.3" y="100.7">C17</text>
<text x="155.8" y="100.7">C15</text>
<text x="44.4" y="107.3">10k</text>
<text x="44.4" y="104">R2</text>
<text x="56.4" y="107.2">1uF</text>
<text x="56.4" y="104">C2</text>
<text x="145.3" y="104">100nF 100nF</text>
<text x="145.3" y="107.8">C16</text>
<text x="155.7" y="107.5">C14</text>
<text x="145.3" y="111">100nF 100nF</text>
<text x="169.1" y="112.9">CBW453215U181T</text>
<text x="169.1" y="109.7">BEAD2</text>
<text x="206.7" y="112.4">75</text>
<text x="206.7" y="109.3">R10</text>
<text x="222.6" y="112.4">75</text>
<text x="222.6" y="109.3">R11</text>
<text x="169.1" y="116.4">CBW453215U181T</text>
<text x="169.1" y="119.5">BEAD4</text>
<text x="20.1" y="148.1">1uF</text>
<text x="20.1" y="144.9">C67 C64</text>
<text x="27.9" y="147.8">100nF</text>
<text x="263.4" y="149.9">100nF</text>
<text x="263.4" y="146.7">C77</text>
<text x="289.3" y="149.5">22uF</text>
<text x="289.3" y="146.3">C76</text>
<text x="326.9" y="148.4">C82</text>
<text x="342.2" y="149.5">22uF</text>
<text x="342.2" y="146.3">C83</text>
<text x="354.5" y="149.5">470uF</text>
<text x="354.7" y="146.2">C53</text>
<text x="366.9" y="149.5">470uF</text>
<text x="367.1" y="146.2">C52</text>
<text x="326.9" y="151.6">100nF</text>
<text x="46.2" y="160.5">R9</text>
<text x="67" y="161.9">1uF</text>
<text x="67" y="158.7">C65</text>
<text x="167.4" y="160.4">CBW453215U181T</text>
<text x="167.4" y="157.3">BEAD8</text>
<text x="206.7" y="160.4">R22</text>
<text x="46.2" y="163.6">47k</text>
<text x="94.5" y="167">TAS5805MPWPR</text>
<text x="94.9" y="163.8">U7</text>
<text x="140" y="167.5">100nF</text>
<text x="140" y="164.2">C69</text>
<text x="152.2" y="163.9">C70</text>
<text x="152.3" y="167.5">100nF</text>
<text x="206.7" y="163.6">75</text>
<text x="263.4" y="167.6">100nF</text>
<text x="289.3" y="168">22uF</text>
<text x="302.2" y="167.4">100nF</text>
<text x="315.7" y="168">22uF</text>
<text x="139.9" y="171">C68</text>
<text x="152.3" y="171.3">C71</text>
<text x="263.4" y="170.8">C78</text>
<text x="289.3" y="171.2">C79</text>
<text x="302.2" y="170.6">C80</text>
<text x="315.7" y="171.2">C81</text>
<text x="342.4" y="170.9">C50</text>
<text x="367.1" y="170.9">C48</text>
<text x="139.9" y="174.3">100nF</text>
<text x="152.3" y="174.5">100nF</text>
<text x="342.2" y="174.2">470uF</text>
<text x="366.9" y="174.2">470uF</text>
<text x="50.8" y="183.6">R26</text>
<text x="193.3" y="183.8">C63</text>
<text x="201.6" y="183.3">C59</text>
<text x="50.8" y="186.8">100</text>
<text x="50.8" y="190.3">100</text>
<text x="50.8" y="187.1">R27</text>
<text x="50.8" y="190.7">R28</text>
<text x="193.3" y="186.9">2.2nF2.2nF</text>
<text x="50.8" y="193.9">100</text>
<text x="50.8" y="197.7">R29</text>
<text x="50.8" y="200.9">100</text>
<text x="50.8" y="201.2">R30</text>
<text x="241" y="203.4">DB127V-5.0-2P</text>
<text x="50.8" y="204.4">100</text>
<text x="193.3" y="208">2.2nF 2.2nF</text>
<text x="193.3" y="204.9">C61</text>
<text x="202.2" y="204.9">C58</text>
<text x="241" y="206.6">U6</text>
<text x="145.3" y="220.7">C73</text>
<text x="155.8" y="220.7">C75</text>
<text x="44.4" y="227.2">10k</text>
<text x="44.4" y="223.9">R25</text>
<text x="56.4" y="227.1">1uF</text>
<text x="56.4" y="223.9">C66</text>
<text x="145.3" y="227.7">C72</text>
<text x="145.3" y="223.9">100nF 100nF</text>
<text x="155.7" y="227.4">C74</text>
<text x="145.3" y="231">100nF 100nF</text>
<text x="206.7" y="232.4">75</text>
<text x="206.7" y="229.2">R19</text>
<text x="169.1" y="236.3">CBW453215U181T</text>
<text x="169.1" y="239.5">BEAD5</text>
</g>
<g font-size="3.2">
<text x="73.7" y="51.3">1</text>
<text x="77.2" y="53.1">DGND</text>
<text x="73.7" y="65.4">5</text>
<text x="118.4" y="65.4">24</text>
<text x="77.2" y="67.2">DGND</text>
<text x="107.7" y="67.2">PGND</text>
<text x="118.4" y="83.1">19</text>
<text x="107.7" y="84.8">PGND</text>
<text x="71.6" y="97.2">14</text>
<text x="77.2" y="99">AGND</text>
<text x="98.4" y="99.8" transform="rotate(-90 98.4 99.8)">EP</text>
<text x="96.7" y="105.3" transform="rotate(-90 96.7 105.3)">29</text>
<text x="73.7" y="171.3">1</text>
<text x="77.2" y="173">DGND</text>
<text x="73.7" y="185.4">5</text>
<text x="118.4" y="185.4">24</text>
<text x="77.2" y="187.1">DGND</text>
<text x="107.7" y="187.1">PGND</text>
<text x="118.4" y="203">19</text>
<text x="107.7" y="204.8">PGND</text>
<text x="71.6" y="217.1">14</text>
<text x="77.2" y="218.9">AGND</text>
<text x="98.4" y="219.7" transform="rotate(-90 98.4 219.7)">EP</text>
<text x="96.7" y="225.2" transform="rotate(-90 96.7 225.2)">29</text>
</g>
<g font-size="3.2" fill="#f00">
<text x="107.9" y="53.1">PVDD</text>
<text x="118.4" y="51.3">28</text>
<text x="73.7" y="54.9">2</text>
<text x="77.2" y="56.6">DVDD</text>
<text x="107.9" y="56.6">PVDD</text>
<text x="118.4" y="54.9">27</text>
<text x="71.6" y="93.7">13</text>
<text x="77.2" y="95.4">AVDD</text>
<text x="107.9" y="95.4">PVDD</text>
<text x="118.4" y="93.7">16</text>
<text x="107.9" y="99">PVDD</text>
<text x="118.4" y="97.2">15</text>
<text x="107.9" y="173">PVDD</text>
<text x="118.4" y="171.3">28</text>
<text x="73.7" y="174.8">2</text>
<text x="77.2" y="176.6">DVDD</text>
<text x="107.9" y="176.6">PVDD</text>
<text x="118.4" y="174.8">27</text>
<text x="71.6" y="213.6">13</text>
<text x="77.2" y="215.4">AVDD</text>
<text x="107.9" y="215.4">PVDD</text>
<text x="118.4" y="213.6">16</text>
<text x="107.9" y="218.9">PVDD</text>
<text x="118.4" y="217.1">15</text>
</g>
<g font-size="3.2" fill="#00f">
<text x="73.7" y="58.4">3</text>
<text x="118.4" y="58.4">26</text>
<text x="73.7" y="61.9">4</text>
<text x="77.2" y="60.1">ADR/FAULT#</text>
<text x="77.2" y="63.7">VR_DIG</text>
<text x="103.3" y="60.1">OUT_A+</text>
<text x="103.8" y="63.7">BST_A+</text>
<text x="118.4" y="61.9">25</text>
<text x="73.7" y="69">6</text>
<text x="77.2" y="70.7">LRCLK</text>
<text x="104.5" y="70.7">OUT_A-</text>
<text x="118.4" y="69">23</text>
<text x="239.5" y="69">4</text>
<text x="243" y="70.7">4</text>
<text x="73.7" y="72.5">7</text>
<text x="73.7" y="76">8</text>
<text x="77.2" y="74.3">SCLK</text>
<text x="77.2" y="77.8">SDIN</text>
<text x="104.9" y="77.8">BST_B-</text>
<text x="105" y="74.3">BST_A-</text>
<text x="118.4" y="76">21</text>
<text x="118.4" y="72.5">22</text>
<text x="239.5" y="76">2</text>
<text x="239.5" y="72.5">3</text>
<text x="243" y="77.8">2</text>
<text x="243" y="74.3">3</text>
<text x="71.6" y="83.1">10</text>
<text x="73.7" y="79.6">9</text>
<text x="77.2" y="81.3">SDOUT</text>
<text x="104.5" y="81.3">OUT_B-</text>
<text x="118.4" y="79.6">20</text>
<text x="239.5" y="79.6">1</text>
<text x="243" y="81.3">1</text>
<text x="71.6" y="86.6">11</text>
<text x="77.2" y="84.8">SDA</text>
<text x="77.2" y="88.4">SCL</text>
<text x="103.8" y="88.4">BST_B+</text>
<text x="118.4" y="86.6">18</text>
<text x="71.6" y="90.1">12</text>
<text x="77.2" y="91.9">PDN#</text>
<text x="103.3" y="91.9">OUT_B+</text>
<text x="118.4" y="90.1">17</text>
<text x="73.7" y="178.3">3</text>
<text x="118.4" y="178.3">26</text>
<text x="73.7" y="181.9">4</text>
<text x="77.2" y="180.1">ADR/FAULT#</text>
<text x="77.2" y="183.6">VR_DIG</text>
<text x="103.3" y="180.1">OUT_A+</text>
<text x="103.8" y="183.6">BST_A+</text>
<text x="118.4" y="181.9">25</text>
<text x="73.7" y="188.9">6</text>
<text x="77.2" y="190.7">LRCLK</text>
<text x="104.5" y="190.7">OUT_A-</text>
<text x="118.4" y="188.9">23</text>
<text x="73.7" y="192.4">7</text>
<text x="73.7" y="196">8</text>
<text x="77.2" y="194.2">SCLK</text>
<text x="77.2" y="197.7">SDIN</text>
<text x="104.9" y="197.7">BST_B-</text>
<text x="105" y="194.2">BST_A-</text>
<text x="118.4" y="196">21</text>
<text x="118.4" y="192.4">22</text>
<text x="239.5" y="192.4">2</text>
<text x="239.5" y="196">1</text>
<text x="243" y="194.2">2</text>
<text x="243" y="197.7">1</text>
<text x="71.6" y="203">10</text>
<text x="73.7" y="199.5">9</text>
<text x="77.2" y="201.3">SDOUT</text>
<text x="104.5" y="201.3">OUT_B-</text>
<text x="118.4" y="199.5">20</text>
<text x="71.6" y="206.6">11</text>
<text x="77.2" y="204.8">SDA</text>
<text x="77.2" y="208.3">SCL</text>
<text x="103.8" y="208.3">BST_B+</text>
<text x="118.4" y="206.6">18</text>
<text x="71.6" y="210.1">12</text>
<text x="77.2" y="211.8">PDN#</text>
<text x="103.3" y="211.8">OUT_B+</text>
<text x="118.4" y="210.1">17</text>
</g>
</svg>
